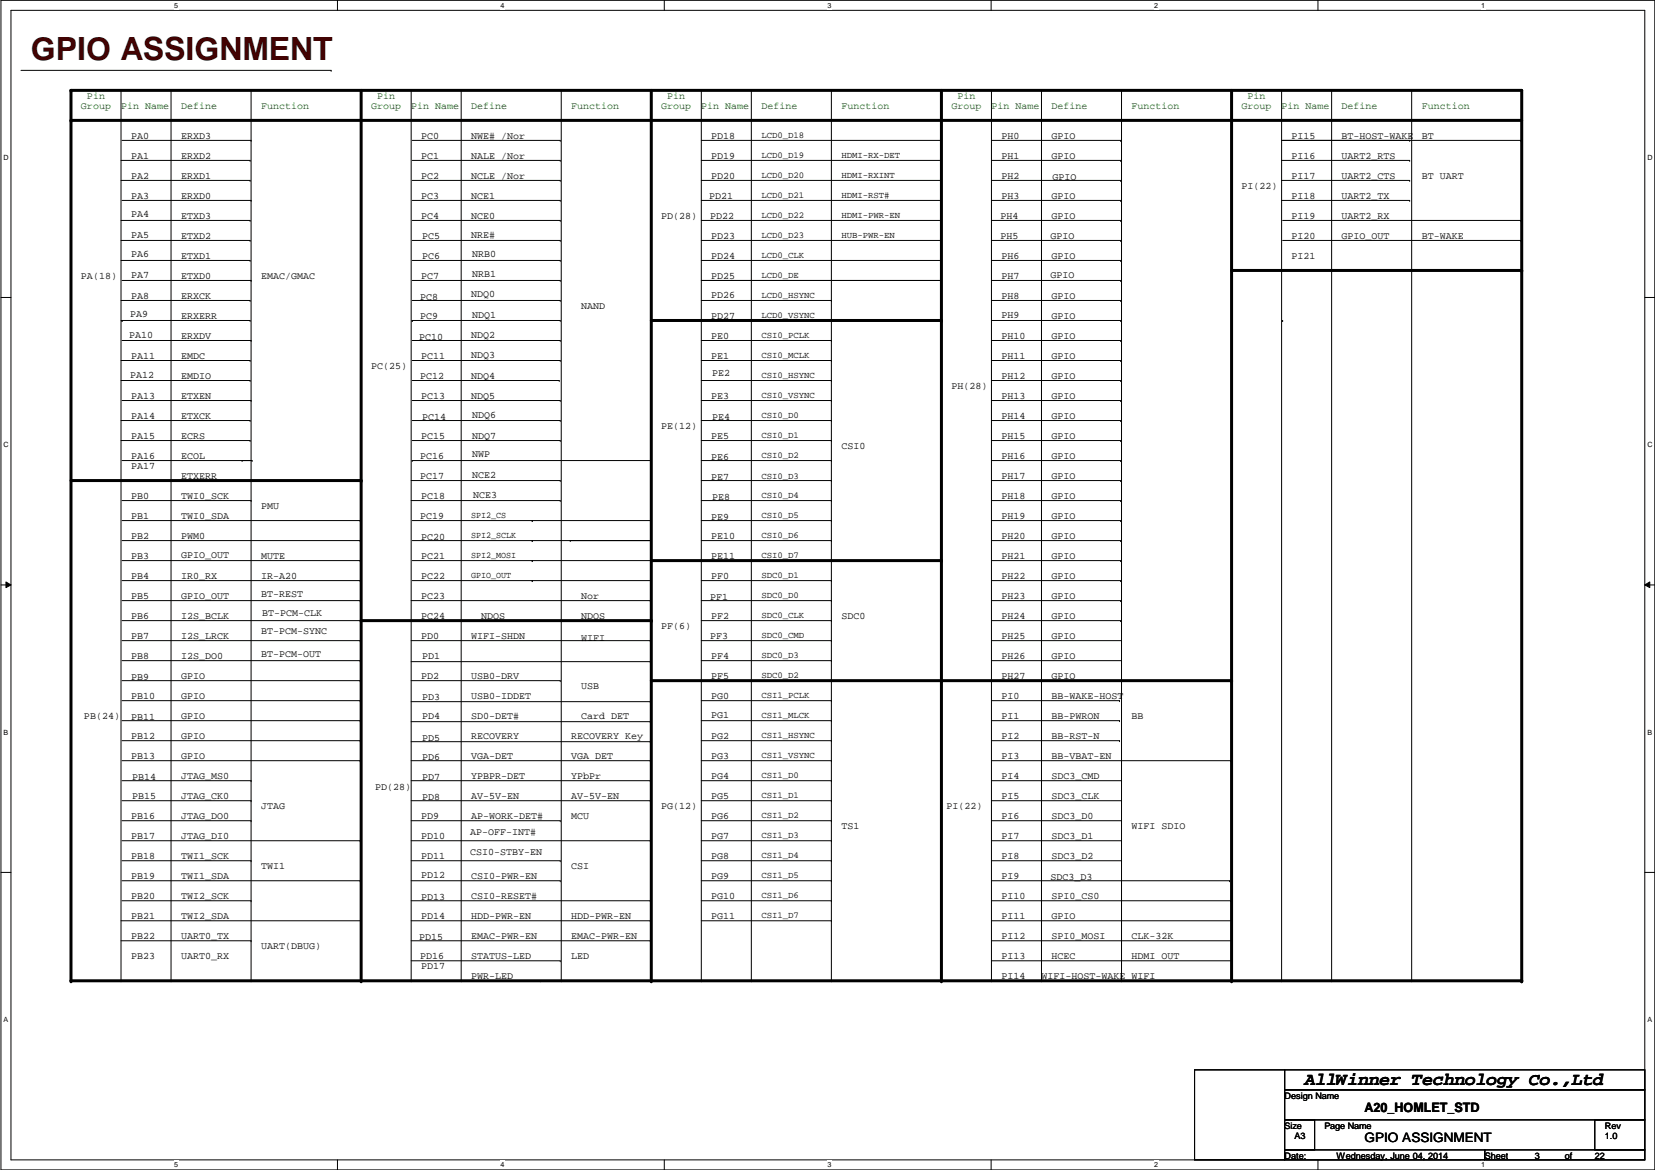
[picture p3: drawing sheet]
<svg xmlns="http://www.w3.org/2000/svg" width="420mm" height="297mm" viewBox="0 0 420 297" stroke-linecap="round" stroke-linejoin="round" font-family="sans-serif">
<path d="M.2 .1h419.9v296.9h-419.9zM2.8 2.6h414.8v291.9h-414.8z" fill="none" stroke="#000" stroke-width=".25"/>
<g fill="#fff">
<path d="M44.2 .3h1v2.1h-1z"/>
<path d="M44.2 294.7h1v2.1h-1z"/>
</g>
<path d="M85.7 .1v2.5M85.7 294.5v2.5" fill="none" stroke="#000" stroke-width=".25"/>
<g fill="#fff">
<path d="M127.1 .3h1v2.1h-1z"/>
<path d="M127.1 294.7h1v2.1h-1z"/>
</g>
<path d="M168.6 .1v2.5M168.6 294.5v2.5" fill="none" stroke="#000" stroke-width=".25"/>
<g fill="#fff">
<path d="M210 .3h1.1v2.1h-1.1z"/>
<path d="M210 294.7h1.1v2.1h-1.1z"/>
</g>
<path d="M251.6 .1v2.5M251.6 294.5v2.5" fill="none" stroke="#000" stroke-width=".25"/>
<g fill="#fff">
<path d="M293 .3h1v2.1h-1z"/>
<path d="M293 294.7h1v2.1h-1z"/>
</g>
<path d="M334.6 .1v2.5M334.6 294.5v2.5" fill="none" stroke="#000" stroke-width=".25"/>
<g fill="#fff">
<path d="M376 .3h1v2.1h-1z"/>
<path d="M376 294.7h1v2.1h-1z"/>
<path d="M.9 39h1.3v2.1h-1.3z"/>
<path d="M418.2 39h1.3v2.1h-1.3z"/>
<path d="M.9 111.9h1.3v2.1h-1.3z"/>
<path d="M418.2 111.9h1.3v2.1h-1.3z"/>
</g>
<path d="M.2 75.5h2.6M417.6 75.5h2.5" fill="none" stroke="#000" stroke-width=".25"/>
<g fill="#fff">
<path d="M.9 184.9h1.2v2h-1.2z"/>
<path d="M418.2 184.9h1.2v2h-1.2z"/>
</g>
<path d="M.2 148.5h2.6M1.5 147.7l1.3 .8-1.3 .7zM417.6 148.5l1.2-.8v1.5zM417.6 148.5h2.5" fill="none" stroke="#000" stroke-width=".25"/>
<path d="M1.5 147.7l1.3 .8-1.3 .7zM417.6 148.5l1.2-.8v1.5z" fill="#000"/>
<g fill="#fff">
<path d="M.9 257.9h1.1v2h-1.1z"/>
<path d="M418.2 257.9h1.1v2h-1.1z"/>
</g>
<g fill="none" stroke="#000" stroke-width=".25">
<path d="M5.3 17.9h78.8M84.1 17.9h.1M30.7 22.9v226.1M31 35.6h32.7M43.4 22.9v226.1M63.7 35.6h.1M63.7 22.9v226.1M104.4 22.9v226.1M104.6 35.6h37.6M117.1 22.9v226.1M142.2 35.6h.1M142.5 22.9v226.1"/>
<path d="M178 35.6h61M178 22.9v226.1M190.7 22.9v226.1M211.1 22.9v226.1M239 35.6h.1M251.7 35.6h32.8M251.7 22.9v226.1M264.4 22.9v226.1M284.5 35.6h.1M284.7 22.9v226.1M325.4 35.6h60.7M325.4 22.9v226.1"/>
<path d="M338.1 22.9v226.1M357.9 35.6h.1M358.4 22.9v226.1M386.1 35.6h.1M30.7 56h32.8M30.7 45.8h32.8M30.7 40.7h32.8M31 50.9h32.7M63.5 40.7h.1M63.5 45.8h.1M63.5 56h.1M63.7 50.9h.1"/>
<path d="M104.6 56h37.6M104.6 50.9h37.6M104.6 45.8h37.6M104.6 40.7h37.6M142.2 45.8h.1M142.2 40.7h.1M142.2 56h.1M142.2 50.9h.1M178 56h61M178 50.9h61M178 45.8h61M178 40.7h61"/>
<path d="M239 40.7h.1M239 45.8h.1M239 50.9h.1M239 56h.1M251.7 56h32.8M251.7 50.9h32.8M251.7 45.8h32.8M251.7 40.7h32.8M284.5 40.7h.1M284.5 45.8h.1M284.5 50.9h.1M284.5 56h.1"/>
<path d="M325.4 50.9h32.5M325.4 45.8h32.5M325.4 40.7h32.5M325.6 56h60.5M357.9 50.9h.1M357.9 40.7h.1M357.9 45.8h.1M386.1 56h.1M30.7 61h32.8M30.7 76.3h32.8M30.7 66.1h32.8M31 71.2h32.7"/>
<path d="M63.5 76.3h.1M63.5 61h.1M63.5 66.1h.1M63.7 71.2h.1M104.6 61h37.6M104.6 71.2h37.6M104.6 76.3h37.6M104.6 66.1h37.6M142.2 61h.1M142.2 76.3h.1M142.2 71.2h.1M142.2 66.1h.1"/>
<path d="M178 61h61M178 71.2h61M178 76.3h33.1M178 66.1h61M211.1 76.3h.1M239 71.2h.1M239 61h.1M239 66.1h.1M251.7 61h32.8M251.7 71.2h32.8M251.7 76.3h32.8M251.7 66.1h32.8"/>
<path d="M284.5 61h.1M284.5 66.1h.1M284.5 71.2h.1M284.5 76.3h.1M325.6 61h60.5M386.1 61h.1M30.7 81.4h32.8M30.7 91.5h32.8M30.7 96.6h32.8M31 81.4h.1M31 86.4h32.7M63.5 81.4h.1"/>
<path d="M63.5 91.5h.1M63.5 96.6h.1M63.7 86.4h.1M104.6 81.4h.1M104.6 86.4h37.6M104.6 81.4h37.6M104.6 91.5h37.6M104.6 96.6h37.4M142 96.6h.1M142.2 91.5h.1M142.2 86.4h.1M142.2 81.4h.1"/>
<path d="M178 86.4h33.1M178 91.5h33.1M178 96.6h33.1M183.4 81.4h.1M211.1 86.4h.1M211.1 91.5h.1M211.1 96.6h.1M251.7 86.4h32.8M251.7 81.4h32.8M251.7 91.5h32.8M251.7 96.6h32.8M284.5 81.4h.1"/>
<path d="M284.5 86.4h.1M284.5 91.5h.1M284.5 96.6h.1M325.6 81.4h.1M30.7 106.8h32.8M30.7 111.8h32.8M31 116.9h33M31 101.7h32.7M61.5 116.9h.1M63.5 106.8h.1M63.5 111.8h.1M63.7 101.7h.1"/>
<path d="M64 116.9h.1M104.6 116.9h.1M104.6 116.9h60.7M104.6 101.7h37.6M104.6 106.8h37.6M104.6 111.8h37.6M142.2 106.8h.1M142.2 101.7h.1M142.2 111.8h.1M178 116.9h33.1M178 101.7h33.1M178 106.8h33.1"/>
<path d="M178 111.8h33.1M211.1 101.7h.1M211.1 106.8h.1M211.1 111.8h.1M211.1 116.9h.1M251.7 116.9h32.8M251.7 101.7h32.8M251.7 106.8h32.8M251.7 111.8h32.8M284.5 101.7h.1M284.5 106.8h.1M284.5 111.8h.1"/>
<path d="M284.5 116.9h.1M31 137.2h60.4M31 132.2h60.4M31 127.1h32.7M63.7 127.1h.1M91.4 137.2h.1M91.4 132.2h.1M104.4 127.1h37.8M104.4 122h37.8M104.6 137.2h60.7M104.6 132.2h60.7M135.1 137.2h.1"/>
<path d="M135.1 132.2h.1M142.2 127.1h.1M142.2 122h.1M144.8 137.2h.1M178 137.2h33.1M178 132.2h33.1M178 127.1h33.1M178 122h33.1M211.1 122h.1M211.1 127.1h.1M211.1 132.2h.1M211.1 137.2h.1"/>
<path d="M251.7 137.2h32.8M251.7 132.2h32.8M251.7 127.1h32.8M251.7 122h32.8M284.5 122h.1M284.5 127.1h.1M284.5 132.2h.1M284.5 137.2h.1M31 147.4h60.4M31 152.5h60.4M31 142.3h60.4M31 157.6h60.4"/>
<path d="M91.4 147.4h.1M91.4 142.3h.1M91.4 157.6h.1M91.4 152.5h.1M104.4 152.5h60.7M104.6 147.4h60.7M104.6 142.3h60.7M135.1 147.4h.1M135.1 142.3h.1M165.1 152.5h.1M178 147.4h33.1M178 152.5h33.1"/>
<path d="M178 157.6h33.1M211.1 147.4h.1M211.1 152.5h.1M211.1 157.6h.1M251.7 147.4h32.8M251.7 152.5h32.8M251.7 142.3h32.8M251.7 157.6h32.8M284.5 142.3h.1M284.5 147.4h.1M284.5 152.5h.1M284.5 157.6h.1"/>
<path d="M31 177.9h60.4M31 167.7h60.4M31 162.6h60.4M31 172.8h60.4M91.4 167.7h.1M91.4 162.6h.1M91.4 177.9h.1M91.4 172.8h.1M104.4 162.6h60.7M104.4 172.8h37.8M104.4 168h60.7M104.4 178.1h60.7"/>
<path d="M142.2 172.8h.1M165.1 162.6h.1M165.1 168h.1M165.1 178.1h.1M178 177.9h33.1M178 167.7h33.1M178 162.6h33.1M211.1 177.9h.1M211.1 162.6h.1M211.1 167.7h.1M251.7 177.9h32.5M251.7 167.7h33"/>
<path d="M251.7 162.6h33M284.2 177.9h.1M284.7 167.7h.1M284.7 162.6h.1M31 193.1h60.4M31 198.2h32.7M31 188h60.4M31 183h60.4M63.7 198.2h.1M91.4 193.1h.1M91.4 188h.1M91.4 183h.1"/>
<path d="M104.4 193.1h60.7M104.4 198.2h60.7M104.4 183.2h60.7M104.4 188.3h60.7M165.1 183.2h.1M165.1 188.3h.1M165.1 193.1h.1M165.1 198.2h.1M178 193.1h33.1M178 198.2h33.1M178 188h33.1M178 183h33.1"/>
<path d="M211.1 183h.1M211.1 188h.1M211.1 193.1h.1M211.1 198.2h.1M251.7 193.1h60.7M251.7 198.2h33M251.7 188h32.5M251.7 183h32.5M284.2 183h.1M284.2 188h.1M284.7 198.2h.1M312.4 193.1h.1"/>
<path d="M31 218.5h32.7M31 213.4h60.4M31 208.4h32.7M31 203.3h32.7M63.7 203.3h.1M63.7 218.5h.1M63.7 208.4h.1M91.4 213.4h.1M104.4 218.5h37.8M104.4 213.4h60.7M104.4 208.4h37.8M104.4 203.3h60.7"/>
<path d="M142.2 208.4h.1M142.2 218.5h.1M165.1 203.3h.1M165.1 213.4h.1M178 218.5h33.1M178 213.4h33.1M178 208.4h33.1M178 203.3h33.1M211.1 203.3h.1M211.1 208.4h.1M211.1 213.4h.1M211.1 218.5h.1"/>
<path d="M251.7 218.5h33M251.7 213.4h33M251.7 208.4h33M251.7 203.3h33M284.7 218.5h.1M284.7 213.4h.1M284.7 208.4h.1M284.7 203.3h.1M.2 221.5h2.6M30.7 233.8h61M30.7 238.8h33M31 228.7h32.7"/>
<path d="M31 223.6h60.4M63.7 228.7h.1M63.7 238.8h.1M91.4 223.6h.1M91.7 233.8h.1M104.4 233.8h60.7M104.4 228.7h60.7M104.4 223.6h37.8M104.4 238.8h60.7M142.2 223.6h.1M165.1 228.7h.1M165.1 233.8h.1"/>
<path d="M165.1 238.8h.1M178 233.8h33.1M178 228.7h33.1M178 223.6h33.1M211.1 223.6h.1M211.1 228.7h.1M211.1 233.8h.1M251.7 233.8h61M251.7 228.7h60.7M251.7 223.6h60.5M251.7 238.8h61M312.2 223.6h.1"/>
<path d="M312.4 228.7h.1M312.7 233.8h.1M312.7 238.8h.1M417.6 221.5h2.5M30.7 249h.1M43.4 249h.1M63.7 249h.1M104.4 249h.1M104.4 243.9h37.8M104.4 249h60.7M117.1 249h.1M137.1 249h.1"/>
<path d="M142.2 243.9h.1M142.5 249h.1M165.1 249h.1M178 249h.1M190.7 249h.1M211.1 249h.1M251.7 249h.1M251.7 243.9h61M264.4 249h.1M284.7 249h.1M312.7 243.9h.1M325.4 249h.1"/>
<path d="M338.1 249h.1M358.4 249h.1M303.3 271.6h22.8v22.9h-22.8zM326.1 271.6h91.5v5.1h-91.5zM326.1 276.7h91.5v7.6h-91.5zM326.1 284.3h7.6v7.6h-7.6zM326.1 291.9h50.8v2.6h-50.8zM376.9 291.9h40.7v2.6h-40.7zM404.9 284.3h12.7v7.6h-12.7z"/>
</g>
<path d="M18 22.9h368.3v226.1h-368.3zM18 30.6h368.3M91.7 22.9v226.1M165.3 22.9v226.1M239 22.9v226.1M312.7 22.9v226.1M312.7 68.7h73.6M165.3 81.4h73.7M18 122h73.7M91.7 157.6h73.6M165.3 142.3h73.7M165.3 172.8h147.4" fill="none" stroke="#000" stroke-width=".76"/>
<g fill="#000">
<circle cx="18" cy="30.6" r=".38"/>
<circle cx="18" cy="22.9" r=".38"/>
<circle cx="386.3" cy="68.7" r=".38"/>
<circle cx="239" cy="81.4" r=".38"/>
<circle cx="91.7" cy="122" r=".38"/>
<circle cx="165.3" cy="157.6" r=".38"/>
<circle cx="239" cy="142.3" r=".38"/>
<circle cx="239" cy="172.8" r=".38"/>
<circle cx="312.7" cy="172.8" r=".38"/>
<circle cx="18" cy="249" r=".38"/>
<circle cx="91.7" cy="249" r=".38"/>
<circle cx="165.3" cy="249" r=".38"/>
<circle cx="239" cy="249" r=".38"/>
<circle cx="312.7" cy="249" r=".38"/>
<circle cx="386.3" cy="249" r=".38"/>
</g>
<text font-size="8.1" fill="#400000" x="7.9" y="15.2">GPIO ASSIGNMENT</text>
<text font-size="4.6" x="331.2" y="275.4">AllWinner Technology Co.,Ltd</text>
<g font-size="3.3">
<text x="346.4" y="282.3">A20_HOMLET_STD</text>
<text x="346.4" y="289.8">GPIO ASSIGNMENT</text>
</g>
<g font-size="2.5" fill="#008000">
<text x="20.6" y="27.6">Group</text>
<text x="22.1" y="25.1">Pin</text>
<text x="30.7" y="27.6">Pin Name</text>
<text x="46" y="27.6">Define</text>
<text x="66.3" y="27.6">Function</text>
<text x="94.2" y="27.6">Group</text>
<text x="95.7" y="25.1">Pin</text>
<text x="104.4" y="27.6">Pin Name</text>
<text x="119.6" y="27.6">Define</text>
<text x="145" y="27.6">Function</text>
<text x="167.9" y="27.6">Group</text>
<text x="169.4" y="25.1">Pin</text>
<text x="178" y="27.6">Pin Name</text>
<text x="193.3" y="27.6">Define</text>
<text x="213.6" y="27.6">Function</text>
<text x="241.5" y="27.6">Group</text>
<text x="243.1" y="25.1">Pin</text>
<text x="251.7" y="27.6">Pin Name</text>
<text x="266.9" y="27.6">Define</text>
<text x="287.3" y="27.6">Function</text>
<text x="315.2" y="27.6">Group</text>
<text x="316.7" y="25.1">Pin</text>
<text x="325.4" y="27.6">Pin Name</text>
<text x="340.6" y="27.6">Define</text>
<text x="360.9" y="27.6">Function</text>
</g>
<g font-size="2.5">
<text x="33.3" y="35.2">PA0</text>
<text x="46" y="35.2">ERXD3</text>
<text x="106.9" y="35.2">PC0</text>
<text x="119.6" y="35.2">NWE# /Nor</text>
<text x="180.6" y="35.2">PD18</text>
<text x="254.2" y="35.2">PH0</text>
<text x="266.9" y="35.2">GPIO</text>
<text x="327.9" y="35.2">PI15</text>
<text x="340.6" y="35.2">BT-HOST-WAKE</text>
<text x="360.9" y="35.2">BT</text>
<text x="33.3" y="40.3">PA1</text>
<text x="46" y="40.3">ERXD2</text>
<text x="106.9" y="40.3">PC1</text>
<text x="119.6" y="40.3">NALE /Nor</text>
<text x="180.6" y="40.3">PD19</text>
<text x="254.2" y="40.3">PH1</text>
<text x="266.9" y="40.3">GPIO</text>
<text x="327.9" y="40.3">PI16</text>
<text x="340.6" y="40.3">UART2_RTS</text>
<text x="33.3" y="45.4">PA2</text>
<text x="46" y="45.4">ERXD1</text>
<text x="106.9" y="45.4">PC2</text>
<text x="119.6" y="45.4">NCLE /Nor</text>
<text x="180.6" y="45.4">PD20</text>
<text x="254.2" y="45.4">PH2</text>
<text x="267.2" y="45.6">GPIO</text>
<text x="315.2" y="47.9">PI(22)</text>
<text x="327.9" y="45.4">PI17</text>
<text x="340.6" y="45.4">UART2_CTS</text>
<text x="360.9" y="45.4">BT UART</text>
<text x="33.3" y="50.5">PA3</text>
<text x="46" y="50.5">ERXD0</text>
<text x="106.9" y="50.5">PC3</text>
<text x="119.6" y="50.5">NCE1</text>
<text x="180.1" y="50.5">PD21</text>
<text x="254.2" y="50.5">PH3</text>
<text x="266.9" y="50.5">GPIO</text>
<text x="327.9" y="50.5">PI18</text>
<text x="340.6" y="50.5">UART2_TX</text>
<text x="33.3" y="55">PA4</text>
<text x="46" y="55.5">ETXD3</text>
<text x="106.9" y="55.5">PC4</text>
<text x="119.6" y="55.5">NCE0</text>
<text x="167.9" y="55.5">PD(28)</text>
<text x="180.3" y="55.5">PD22</text>
<text x="254" y="55.5">PH4</text>
<text x="266.9" y="55.5">GPIO</text>
<text x="327.9" y="55.5">PI19</text>
<text x="340.6" y="55.5">UART2_RX</text>
<text x="33.3" y="65.2">PA6</text>
<text x="33.3" y="60.4">PA5</text>
<text x="46" y="65.7">ETXD1</text>
<text x="46" y="60.6">ETXD2</text>
<text x="107.2" y="65.7">PC6</text>
<text x="107.2" y="60.6">PC5</text>
<text x="119.6" y="60.4">NRE#</text>
<text x="119.9" y="65.2">NRB0</text>
<text x="180.6" y="65.7">PD24</text>
<text x="180.6" y="60.6">PD23</text>
<text x="254" y="60.6">PH5</text>
<text x="254.2" y="65.7">PH6</text>
<text x="266.7" y="60.6">GPIO</text>
<text x="266.9" y="65.7">GPIO</text>
<text x="327.9" y="65.7">PI21</text>
<text x="327.9" y="60.6">PI20</text>
<text x="340.6" y="60.6">GPIO_OUT</text>
<text x="360.9" y="60.6">BT-WAKE</text>
<text x="20.6" y="70.8">PA(18)</text>
<text x="33.3" y="70.5">PA7</text>
<text x="46" y="70.8">ETXD0</text>
<text x="66.3" y="70.8">EMAC/GMAC</text>
<text x="106.9" y="70.8">PC7</text>
<text x="119.9" y="70.3">NRB1</text>
<text x="180.6" y="70.8">PD25</text>
<text x="254.2" y="70.8">PH7</text>
<text x="266.7" y="70.5">GPIO</text>
<text x="33.3" y="75.9">PA8</text>
<text x="46" y="75.9">ERXCK</text>
<text x="106.7" y="76.1">PC8</text>
<text x="119.6" y="75.4">NDQ0</text>
<text x="180.6" y="75.6">PD26</text>
<text x="254.2" y="75.9">PH8</text>
<text x="266.9" y="75.9">GPIO</text>
<text x="33" y="80.4">PA9</text>
<text x="46" y="80.9">ERXERR</text>
<text x="106.7" y="80.9">PC9</text>
<text x="119.9" y="80.7">NDQ1</text>
<text x="147.6" y="78.4">NAND</text>
<text x="180.6" y="80.9">PD27</text>
<text x="254.2" y="80.7">PH9</text>
<text x="266.9" y="80.9">GPIO</text>
<text x="32.8" y="85.8">PA10</text>
<text x="46" y="86">ERXDV</text>
<text x="106.4" y="86.3">PC10</text>
<text x="119.6" y="85.8">NDQ2</text>
<text x="180.6" y="86">PE0</text>
<text x="254.2" y="86">PH10</text>
<text x="266.9" y="86">GPIO</text>
<text x="33" y="95.9">PA12</text>
<text x="33.3" y="91.1">PA11</text>
<text x="46" y="91.1">EMDC</text>
<text x="94.2" y="93.6">PC(25)</text>
<text x="106.9" y="91.1">PC11</text>
<text x="119.6" y="90.8">NDQ3</text>
<text x="180.6" y="91.1">PE1</text>
<text x="180.8" y="95.4">PE2</text>
<text x="254.2" y="91.1">PH11</text>
<text x="266.9" y="91.1">GPIO</text>
<text x="33.3" y="101.3">PA13</text>
<text x="46" y="101.3">ETXEN</text>
<text x="46" y="96.2">EMDIO</text>
<text x="106.7" y="96.2">PC12</text>
<text x="106.9" y="101.3">PC13</text>
<text x="119.6" y="101.3">NDQ5</text>
<text x="119.6" y="96.2">NDQ4</text>
<text x="180.6" y="101.3">PE3</text>
<text x="241.5" y="98.7">PH(28)</text>
<text x="254.2" y="101.3">PH13</text>
<text x="254.2" y="96.2">PH12</text>
<text x="266.9" y="96.2">GPIO</text>
<text x="266.9" y="101.3">GPIO</text>
<text x="33.3" y="106.3">PA14</text>
<text x="46" y="106.3">ETXCK</text>
<text x="107.2" y="106.6">PC14</text>
<text x="119.9" y="106.1">NDQ6</text>
<text x="180.8" y="106.6">PE4</text>
<text x="254.2" y="106.3">PH14</text>
<text x="266.9" y="106.3">GPIO</text>
<text x="33.3" y="111.4">PA15</text>
<text x="46" y="111.4">ECRS</text>
<text x="106.9" y="111.4">PC15</text>
<text x="119.9" y="111.4">NDQ7</text>
<text x="167.9" y="108.9">PE(12)</text>
<text x="180.6" y="111.4">PE5</text>
<text x="213.6" y="114">CSI0</text>
<text x="254.2" y="111.4">PH15</text>
<text x="266.9" y="111.4">GPIO</text>
<text x="33.3" y="119">PA17</text>
<text x="33.3" y="116.5">PA16</text>
<text x="46" y="116.5">ECOL</text>
<text x="106.7" y="116.5">PC16</text>
<text x="119.9" y="116">NWP</text>
<text x="180.6" y="116.8">PE6</text>
<text x="254.2" y="116.5">PH16</text>
<text x="266.9" y="116.5">GPIO</text>
<text x="46" y="121.6">ETXERR</text>
<text x="106.7" y="121.6">PC17</text>
<text x="119.9" y="121.3">NCE2</text>
<text x="180.6" y="121.8">PE7</text>
<text x="254.2" y="121.6">PH17</text>
<text x="266.9" y="121.6">GPIO</text>
<text x="33.3" y="131.7">PB1</text>
<text x="33.3" y="126.7">PB0</text>
<text x="46" y="131.7">TWI0_SDA</text>
<text x="46" y="126.7">TWI0_SCK</text>
<text x="66.3" y="129.2">PMU</text>
<text x="106.7" y="131.7">PC19</text>
<text x="106.9" y="126.7">PC18</text>
<text x="120.1" y="126.4">NCE3</text>
<text x="180.6" y="132">PE9</text>
<text x="180.8" y="126.9">PE8</text>
<text x="254.2" y="131.7">PH19</text>
<text x="254.2" y="126.7">PH18</text>
<text x="266.9" y="131.7">GPIO</text>
<text x="266.9" y="126.7">GPIO</text>
<text x="33.3" y="136.8">PB2</text>
<text x="46" y="136.8">PWM0</text>
<text x="106.9" y="137.1">PC20</text>
<text x="180.6" y="136.8">PE10</text>
<text x="254.2" y="136.8">PH20</text>
<text x="266.9" y="136.8">GPIO</text>
<text x="33.3" y="141.9">PB3</text>
<text x="46" y="141.6">GPIO_OUT</text>
<text x="66.3" y="141.9">MUTE</text>
<text x="106.9" y="141.9">PC21</text>
<text x="180.6" y="141.9">PE11</text>
<text x="254.2" y="141.9">PH21</text>
<text x="266.9" y="141.9">GPIO</text>
<text x="33.3" y="147">PB4</text>
<text x="46" y="147">IR0_RX</text>
<text x="66.3" y="147">IR-A20</text>
<text x="106.9" y="147">PC22</text>
<text x="180.6" y="147">PF0</text>
<text x="254.2" y="147">PH22</text>
<text x="266.9" y="147">GPIO</text>
<text x="33.3" y="152.1">PB5</text>
<text x="46" y="152.1">GPIO_OUT</text>
<text x="66.3" y="151.6">BT-REST</text>
<text x="106.9" y="152.1">PC23</text>
<text x="147.6" y="152.1">Nor</text>
<text x="180.3" y="152.3">PF1</text>
<text x="254.2" y="152.1">PH23</text>
<text x="266.9" y="152.1">GPIO</text>
<text x="33.3" y="157.1">PB6</text>
<text x="46" y="157.1">I2S_BCLK</text>
<text x="66.3" y="161">BT-PCM-SYNC</text>
<text x="66.5" y="156.4">BT-PCM-CLK</text>
<text x="106.9" y="157.1">PC24</text>
<text x="122.2" y="157.1">NDQS</text>
<text x="147.6" y="157.1">NDQS</text>
<text x="167.9" y="159.7">PF(6)</text>
<text x="180.6" y="157.1">PF2</text>
<text x="213.6" y="157.1">SDC0</text>
<text x="254.2" y="157.1">PH24</text>
<text x="266.9" y="157.1">GPIO</text>
<text x="33.3" y="167.3">PB8</text>
<text x="33.3" y="162.2">PB7</text>
<text x="46" y="167.3">I2S_DO0</text>
<text x="46" y="162.2">I2S_LRCK</text>
<text x="66.3" y="166.8">BT-PCM-OUT</text>
<text x="106.9" y="162.2">PD0</text>
<text x="107.2" y="167.3">PD1</text>
<text x="119.6" y="162.2">WIFI-SHDN</text>
<text x="147.6" y="162.7">WIFI</text>
<text x="180.3" y="162.2">PF3</text>
<text x="180.6" y="167.3">PF4</text>
<text x="254.2" y="167.3">PH26</text>
<text x="254.2" y="162.2">PH25</text>
<text x="266.9" y="167.3">GPIO</text>
<text x="266.9" y="162.2">GPIO</text>
<text x="33.3" y="172.6">PB9</text>
<text x="46" y="172.4">GPIO</text>
<text x="106.9" y="172.4">PD2</text>
<text x="119.6" y="172.4">USB0-DRV</text>
<text x="180.6" y="172.4">PF5</text>
<text x="254.2" y="172.4">PH27</text>
<text x="266.9" y="172.4">GPIO</text>
<text x="33.3" y="177.5">PB10</text>
<text x="46" y="177.5">GPIO</text>
<text x="107.2" y="177.7">PD3</text>
<text x="119.6" y="177.5">USB0-IDDET</text>
<text x="147.6" y="174.9">USB</text>
<text x="180.6" y="177.5">PG0</text>
<text x="254.2" y="177.5">PI0</text>
<text x="266.9" y="177.5">BB-WAKE-HOST</text>
<text x="21.3" y="182.5">PB(24)</text>
<text x="33.3" y="182.8">PB11</text>
<text x="46" y="182.5">GPIO</text>
<text x="107.2" y="182.5">PD4</text>
<text x="119.6" y="182.5">SD0-DET#</text>
<text x="147.6" y="182.5">Card DET</text>
<text x="180.6" y="182.3">PG1</text>
<text x="254.2" y="182.5">PI1</text>
<text x="266.9" y="182.5">BB-PWRON</text>
<text x="287.3" y="182.5">BB</text>
<text x="33.3" y="187.6">PB12</text>
<text x="46" y="187.6">GPIO</text>
<text x="107.2" y="188.1">PD5</text>
<text x="119.6" y="187.6">RECOVERY</text>
<text x="145" y="187.6">RECOVERY Key</text>
<text x="180.6" y="187.6">PG2</text>
<text x="254.2" y="187.6">PI2</text>
<text x="266.9" y="187.6">BB-RST-N</text>
<text x="33.3" y="192.7">PB13</text>
<text x="46" y="197.8">JTAG_MS0</text>
<text x="46" y="192.7">GPIO</text>
<text x="107.2" y="193">PD6</text>
<text x="119.6" y="192.7">VGA-DET</text>
<text x="119.6" y="197.8">YPBPR-DET</text>
<text x="145" y="192.7">VGA DET</text>
<text x="145" y="197.8">YPbPr</text>
<text x="180.6" y="197.8">PG4</text>
<text x="180.6" y="192.7">PG3</text>
<text x="254.2" y="197.8">PI4</text>
<text x="254.2" y="192.7">PI3</text>
<text x="266.9" y="197.8">SDC3_CMD</text>
<text x="266.9" y="192.7">BB-VBAT-EN</text>
<text x="33.5" y="202.9">PB15</text>
<text x="33.5" y="198">PB14</text>
<text x="46" y="202.9">JTAG_CK0</text>
<text x="95.2" y="200.6">PD(28)</text>
<text x="107.2" y="203.1">PD8</text>
<text x="107.2" y="198">PD7</text>
<text x="119.6" y="202.9">AV-5V-EN</text>
<text x="145" y="202.9">AV-5V-EN</text>
<text x="180.6" y="202.9">PG5</text>
<text x="254.2" y="202.9">PI5</text>
<text x="266.9" y="202.9">SDC3_CLK</text>
<text x="33.3" y="207.9">PB16</text>
<text x="46" y="207.9">JTAG_DO0</text>
<text x="66.3" y="205.4">JTAG</text>
<text x="106.9" y="207.9">PD9</text>
<text x="119.6" y="207.9">AP-WORK-DET#</text>
<text x="145" y="207.9">MCU</text>
<text x="167.9" y="205.4">PG(12)</text>
<text x="180.6" y="207.9">PG6</text>
<text x="240.3" y="205.4">PI(22)</text>
<text x="254.2" y="207.9">PI6</text>
<text x="266.9" y="207.9">SDC3_D0</text>
<text x="33.3" y="213">PB17</text>
<text x="46" y="213">JTAG_DI0</text>
<text x="106.9" y="213">PD10</text>
<text x="119.4" y="212">AP-OFF-INT#</text>
<text x="180.6" y="213">PG7</text>
<text x="213.6" y="210.5">TS1</text>
<text x="254.2" y="213">PI7</text>
<text x="266.9" y="213">SDC3_D1</text>
<text x="287.3" y="210.5">WIFI SDIO</text>
<text x="33.3" y="218.1">PB18</text>
<text x="46" y="218.1">TWI1_SCK</text>
<text x="66.3" y="220.6">TWI1</text>
<text x="106.9" y="218.1">PD11</text>
<text x="119.4" y="217.1">CSI0-STBY-EN</text>
<text x="145" y="220.6">CSI</text>
<text x="180.6" y="218.1">PG8</text>
<text x="254.2" y="218.1">PI8</text>
<text x="266.9" y="218.1">SDC3_D2</text>
<text x="33.3" y="223.2">PB19</text>
<text x="46" y="223.2">TWI1_SDA</text>
<text x="106.9" y="222.9">PD12</text>
<text x="119.6" y="223.2">CSI0-PWR-EN</text>
<text x="180.6" y="223.2">PG9</text>
<text x="254.2" y="223.2">PI9</text>
<text x="266.7" y="223.4">SDC3_D3</text>
<text x="33.3" y="233.3">PB21</text>
<text x="33.3" y="228.3">PB20</text>
<text x="46" y="228.3">TWI2_SCK</text>
<text x="46" y="233.3">TWI2_SDA</text>
<text x="106.9" y="233.3">PD14</text>
<text x="106.9" y="228.5">PD13</text>
<text x="119.6" y="228.3">CSI0-RESET#</text>
<text x="119.6" y="233.3">HDD-PWR-EN</text>
<text x="145" y="233.3">HDD-PWR-EN</text>
<text x="180.6" y="233.3">PG11</text>
<text x="180.6" y="228.3">PG10</text>
<text x="254.2" y="233.3">PI11</text>
<text x="254.2" y="228.3">PI10</text>
<text x="266.9" y="228.3">SPI0_CS0</text>
<text x="266.9" y="233.3">GPIO</text>
<text x="33.3" y="238.4">PB22</text>
<text x="46" y="238.4">UART0_TX</text>
<text x="106.4" y="238.7">PD15</text>
<text x="119.6" y="238.4">EMAC-PWR-EN</text>
<text x="145" y="238.4">EMAC-PWR-EN</text>
<text x="254.2" y="238.4">PI12</text>
<text x="266.9" y="238.4">SPI0_MOSI</text>
<text x="287.3" y="238.4">CLK-32K</text>
<text x="33.3" y="243.5">PB23</text>
<text x="46" y="243.5">UART0_RX</text>
<text x="66.3" y="241">UART(DBUG)</text>
<text x="106.7" y="243.5">PD16</text>
<text x="119.6" y="243.5">STATUS-LED</text>
<text x="145" y="243.5">LED</text>
<text x="254.2" y="243.5">PI13</text>
<text x="266.9" y="243.5">HCEC</text>
<text x="287.3" y="243.5">HDMI OUT</text>
<text x="106.9" y="246">PD17</text>
<text x="119.6" y="248.6">PWR-LED</text>
<text x="254.2" y="248.6">PI14</text>
<text x="264.4" y="248.6">WIFI-HOST-WAKE WIFI</text>
</g>
<g font-size="2.3">
<text x="193.3" y="35.1">LCD0_D18</text>
<text x="193.3" y="40.1">LCD0_D19</text>
<text x="213.6" y="40.1">HDMI-RX-DET</text>
<text x="193.3" y="45.2">LCD0_D20</text>
<text x="213.6" y="45.2">HDMI-RXINT</text>
<text x="193.3" y="50.3">LCD0_D21</text>
<text x="213.6" y="50.3">HDMI-RST#</text>
<text x="193.3" y="55.4">LCD0_D22</text>
<text x="213.6" y="55.4">HDMI-PWR-EN</text>
<text x="193.3" y="65.5">LCD0_CLK</text>
<text x="193.3" y="60.5">LCD0_D23</text>
<text x="213.6" y="60.5">HUB-PWR-EN</text>
<text x="193.3" y="70.6">LCD0_DE</text>
<text x="193.3" y="75.7">LCD0_HSYNC</text>
<text x="193.3" y="80.8">LCD0_VSYNC</text>
<text x="193.3" y="85.9">CSI0_PCLK</text>
<text x="193.3" y="90.9">CSI0_MCLK</text>
<text x="193.3" y="101.1">CSI0_VSYNC</text>
<text x="193.3" y="96">CSI0_HSYNC</text>
<text x="193.3" y="106.2">CSI0_D0</text>
<text x="193.3" y="111.3">CSI0_D1</text>
<text x="193.3" y="116.3">CSI0_D2</text>
<text x="193.3" y="121.7">CSI0_D3</text>
<text x="119.6" y="131.6">SPI2_CS</text>
<text x="193.3" y="131.6">CSI0_D5</text>
<text x="193.3" y="126.5">CSI0_D4</text>
<text x="119.6" y="136.7">SPI2_SCLK</text>
<text x="193.3" y="136.7">CSI0_D6</text>
<text x="119.6" y="141.7">SPI2_MOSI</text>
<text x="193.3" y="141.7">CSI0_D7</text>
<text x="119.6" y="146.8">GPIO_OUT</text>
<text x="193.3" y="146.8">SDC0_D1</text>
<text x="193.3" y="151.9">SDC0_D0</text>
<text x="193.3" y="157">SDC0_CLK</text>
<text x="193.3" y="167.1">SDC0_D3</text>
<text x="193.3" y="162.1">SDC0_CMD</text>
<text x="193.3" y="172.2">SDC0_D2</text>
<text x="193.3" y="177.3">CSI1_PCLK</text>
<text x="193.3" y="182.4">CSI1_MLCK</text>
<text x="193.3" y="187.5">CSI1_HSYNC</text>
<text x="193.3" y="197.6">CSI1_D0</text>
<text x="193.3" y="192.5">CSI1_VSYNC</text>
<text x="193.3" y="202.7">CSI1_D1</text>
<text x="193.3" y="207.8">CSI1_D2</text>
<text x="193.3" y="212.9">CSI1_D3</text>
<text x="193.3" y="217.9">CSI1_D4</text>
<text x="193.3" y="223">CSI1_D5</text>
<text x="193.3" y="233.2">CSI1_D7</text>
<text x="193.3" y="228.1">CSI1_D6</text>
<text x="326.1" y="278.9">Design Name</text>
<text x="326.1" y="286.5">Size</text>
<text x="336.3" y="286.5">Page Name</text>
<text x="407.4" y="286.5">Rev</text>
<text x="328.7" y="289.1">A3</text>
<text x="407.4" y="289.1">1.0</text>
<text x="326.1" y="294.1">Date:</text>
<text x="339.3" y="294.1">Wednesday, June 04, 2014</text>
<text x="376.9" y="294.1">Sheet</text>
<text x="389.6" y="294.1">3</text>
<text x="397.2" y="294.1">of</text>
<text x="404.9" y="294.1">22</text>
</g>
<g font-size="1.8">
<text x="44.2" y="1.9">5</text>
<text x="127.1" y="1.9">4</text>
<text x="210" y="1.9">3</text>
<text x="293" y="1.9">2</text>
<text x="376" y="1.9">1</text>
<text x=".9" y="40.6">D</text>
<text x="418.2" y="40.6">D</text>
<text x=".9" y="113.5">C</text>
<text x="418.2" y="113.5">C</text>
<text x=".9" y="186.5">B</text>
<text x="418.2" y="186.5">B</text>
<text x=".9" y="259.5">A</text>
<text x="418.2" y="259.5">A</text>
<text x="44.2" y="296.3">5</text>
<text x="127.1" y="296.3">4</text>
<text x="210" y="296.3">3</text>
<text x="293" y="296.3">2</text>
<text x="376" y="296.3">1</text>
</g>
</svg>
